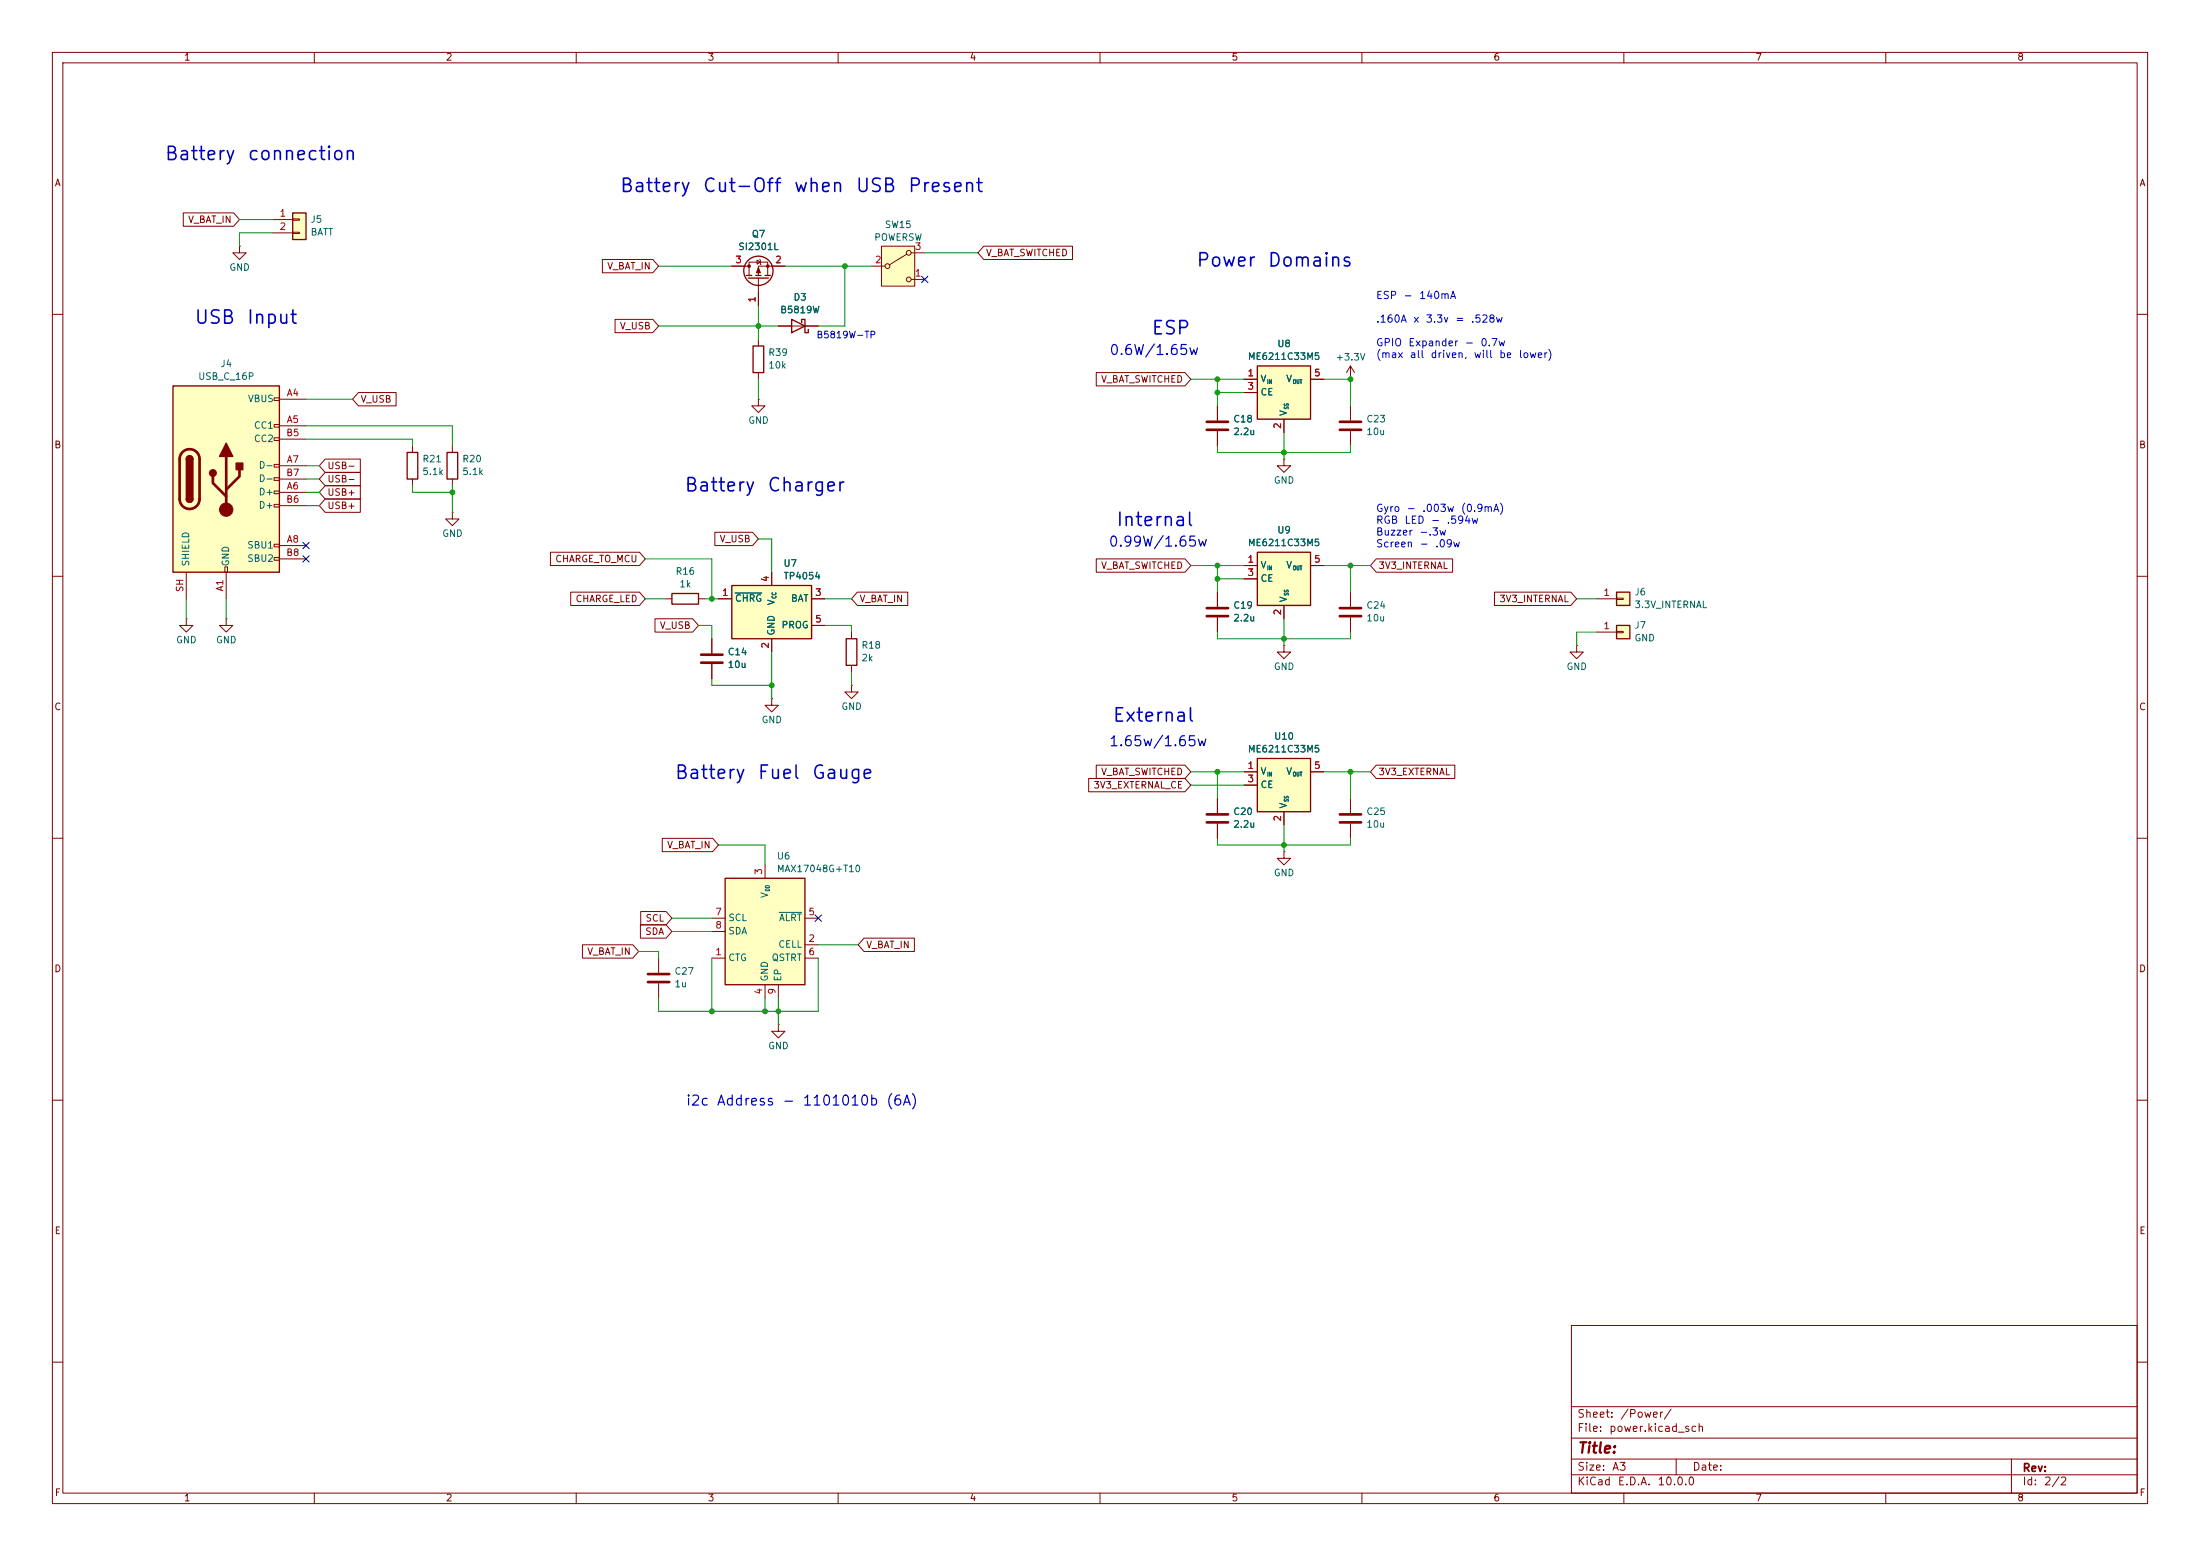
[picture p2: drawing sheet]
<svg xmlns="http://www.w3.org/2000/svg" width="420mm" height="297mm" viewBox="0 0 420 297" stroke-linecap="round" stroke-linejoin="round" font-family="sans-serif">
<g fill="none" stroke="#840000" stroke-width=".19">
<path d="M10 10h400v277h-400zM12 12h396v273h-396zM60 10v2M110 10v2M160 10v2M210 10v2M260 10v2M310 10v2M360 10v2M10 60h2M408 60h2M10 110h2"/>
<path d="M35.6 118.1v1.3h1.2l-1.2 1.3-1.3-1.3h1.3M35.6 118.1h.1M408 110h2M10 160h2M408 160h2M10 210h2M408 210h2M300 253h108v32h-108zM10 260h2M300 278.5h108M300 274.5h108M300 268.5h108"/>
<path d="M320 278.5v3M384 278.5v6.5M408 260h2M60 285v2M110 285v2M160 285v2M210 285v2M260 285v2M300 281.5h108M310 285v2M360 285v2"/>
</g>
<path d="M308.6 119.4h2.5v2.5h-2.5z" fill="#ffffc2"/>
<path d="M308.6 119.4h2.5v2.5h-2.5z" fill="none" stroke="#840000" stroke-width=".25"/>
<path d="M45.7 47v1.3h1.3l-1.3 1.2-1.3-1.2h1.3M45.7 47h.1M257.8 77.5v2.8M245.1 87.6v1.3h1.3l-1.3 1.3-1.3-1.3h1.3M245.1 87.6h.1M257.8 82.3v2.8M135.9 121.9v2.8M135.9 126.7v2.8M304.8 120.7h3.8M308.6 120.5h1.3v.3h-1.3z" fill="none" stroke="#840000" stroke-width=".19"/>
<path d="M255.8 80.5h4M255.8 82h4M133.9 125h4M133.9 126.5h4" fill="none" stroke="#840000" stroke-width=".51"/>
<path d="M55.9 40.6h2.5v5.1h-2.5z" fill="#ffffc2"/>
<path d="M55.9 40.6h2.5v5.1h-2.5z" fill="none" stroke="#840000" stroke-width=".25"/>
<path d="M52.1 41.9h3.8M52.1 44.5h3.8M55.9 41.8h1.2v.2h-1.2zM55.9 44.3h1.2v.3h-1.2z" fill="none" stroke="#840000" stroke-width=".19"/>
<path d="M308.6 113h2.5v2.6h-2.5z" fill="#ffffc2"/>
<path d="M85.3 86.4h2.1v5h-2.1zM308.6 113h2.5v2.6h-2.5z" fill="none" stroke="#840000" stroke-width=".25"/>
<path d="M257.8 72.4h.1M257.8 69.9l-.8 1.2M257.8 69.9l.8 1.2M257.8 69.9v2.5M86.4 85.1v1.3M86.4 91.4v1.3M304.8 114.3h3.8M308.6 114.2h1.3v.2h-1.3zM301 123.2v1.3h1.3l-1.3 1.2-1.3-1.2h1.3M301 123.2h.1" fill="none" stroke="#840000" stroke-width=".19"/>
<path d="M33 73.7h20.3v35.5h-20.3z" fill="#ffffc2"/>
<g fill="none" stroke="#840000" stroke-width=".19">
<path d="M52.3 75.9h1v.6h-1zM53.3 76.2h5.1M52.3 81h1v.5h-1zM52.3 83.6h1v.5h-1zM52.3 88.6h1v.6h-1zM52.3 91.2h1v.5h-1zM52.3 93.7h1v.5h-1zM52.3 96.3h1v.5h-1zM53.3 81.3h5.1M53.3 94h5.1M53.3 88.9h5.1M53.3 83.8h5.1"/>
<path d="M53.3 96.5h5.1M53.3 91.4h5.1M35.6 109.2v5.1M42.9 108.2h.5v1h-.5zM43.2 109.2v5.1M52.3 103.9h1v.5h-1zM52.3 106.4h1v.5h-1zM53.3 104.1h5.1M53.3 106.7h5.1M245.1 162.6v1.2h1.3l-1.3 1.3-1.3-1.3h1.3M245.1 162.6h.1"/>
</g>
<path d="M33 73.7h20.3v35.5h-20.3zM35.6 87.6a.64 .64 0 0 1 .6-.6 .64 .64 0 0 1 .6 .6M35.6 95.3a.64 .64 0 0 0 .6 .6 .64 .64 0 0 0 .6-.6" fill="none" stroke="#840000" stroke-width=".25"/>
<path d="M34.8 86.3a1.9 1.9 0 0 1 2.1-.4 1.9 1.9 0 0 1 1.2 1.7v7.7a1.91 1.91 0 0 1-1.9 1.8 1.91 1.91 0 0 1-1.9-1.8v-7.8l.2-.7zM40.6 90.9v1.3l2.6 2.5M43.2 87.1v10.2M45.7 89.7v1.2l-2.5 2.6" fill="none" stroke="#840000" stroke-width=".51"/>
<g fill="#840000" stroke="#840000" stroke-width=".25">
<path d="M35.6 87.6h1.2v7.7h-1.2z"/>
<path d="M35.7 87.2a.64 .64 0 0 1 .7-.2 .64 .64 0 0 1 .4 .6h-1.2z"/>
<path d="M35.6 95.3h1.2a.64 .64 0 0 1-.6 .6 .64 .64 0 0 1-.6-.6z"/>
<path d="M43.2 84.6l1.2 2.5h-2.5z"/>
<path d="M45.1 88.4h1.3v1.3h-1.3z"/>
<circle cx="40.6" cy="90.3" r=".63"/>
</g>
<circle cx="43.2" cy="97.3" r="1.27" fill="#840000" stroke="#840000" stroke-width=".19"/>
<path d="M240 144.8h10.2v10.1h-10.2z" fill="#ffffc2"/>
<path d="M143.8 66h2v5.1h-2zM240 144.8h10.2v10.1h-10.2z" fill="none" stroke="#840000" stroke-width=".25"/>
<path d="M144.8 76.2v1.3h1.2l-1.2 1.2-1.3-1.2h1.3M144.8 76.2h.1M144.8 64.8v1.2M144.8 71.1v1.3M237.5 147.3h2.5M237.5 149.9h2.5M245.1 154.9v2.6M250.2 147.3h2.5" fill="none" stroke="#840000" stroke-width=".19"/>
<path d="M168.3 47h6.3v7.6h-6.3z" fill="#ffffc2"/>
<g fill="none" stroke="#840000" stroke-width=".19">
<path d="M139.7 50.8h3.3M143 52.6v-2.6h3.6v2.6M144.5 49.7l.7 .3-.7 .4zM144.8 53.1v5.3M145 49.5l.3 1M149.9 50.8h-5.1v1.8M166.4 50.8h2.5M168.3 47h6.3v7.6h-6.3zM173.1 48.5l-3.3 2M174 53.3h2.5M174 48.3h2.5M86.4 97.8v1.3h1.2l-1.2 1.2-1.3-1.2h1.3"/>
<path d="M86.4 97.8h.1M127 114.3h1.3M133.3 114.3h1.3M232.4 152.4v2.8M232.4 157.2v2.8"/>
<circle cx="169.4" cy="50.8" r=".46"/>
<circle cx="173.5" cy="48.3" r=".46"/>
<circle cx="173.5" cy="53.3" r=".46"/>
</g>
<path d="M230.4 155.4h4M230.4 157h4" fill="none" stroke="#840000" stroke-width=".51"/>
<g fill="none" stroke="#840000" stroke-width=".25">
<path d="M142.5 52.6h1M142.9 53.1h3.8M144.3 52.6h1M146 52.6h1.1M128.3 113.3h5v2h-5z"/>
<circle cx="144.8" cy="51.7" r="2.79"/>
</g>
<g fill="#840000" stroke="#840000" stroke-width=".19">
<path d="M144.8 51.1l.4 1h-.8z"/>
<circle cx="143" cy="50.8" r=".25"/>
<circle cx="146.6" cy="50.8" r=".25"/>
</g>
<path d="M139.7 111.8h15.2v10.1h-15.2z" fill="#ffffc2"/>
<path d="M151.1 61l2.6 1.2-2.6 1.3zM153 61.6v-.6h.7v2.5h.6v-.6M139.7 111.8h15.2v10.1h-15.2z" fill="none" stroke="#840000" stroke-width=".25"/>
<path d="M148.6 62.2h7.6M43.2 118.1v1.3h1.2l-1.2 1.3-1.3-1.3h1.3M43.2 118.1h.1M137.2 114.3h2.5M147.3 109.2v2.6M154.9 114.3h2.6M154.9 119.4h2.6M257.8 113v2.8M257.8 117.9v2.8M147.3 121.9v2.6M148.6 195.6v1.3h1.3l-1.3 1.2-1.3-1.2h1.3M148.6 195.6h.1" fill="none" stroke="#840000" stroke-width=".19"/>
<path d="M140.3 113.2h5.1" fill="none" stroke="#006464" stroke-width=".19"/>
<path d="M255.8 116.1h4M255.8 117.6h4" fill="none" stroke="#840000" stroke-width=".51"/>
<path d="M240 105.4h10.2v10.2h-10.2z" fill="#ffffc2"/>
<path d="M77.7 86.4h2.1v5h-2.1zM240 105.4h10.2v10.2h-10.2z" fill="none" stroke="#840000" stroke-width=".25"/>
<path d="M232.4 77.5v2.8M78.7 85.1v1.3M78.7 91.4v1.3M232.4 82.3v2.8M237.5 108h2.5M237.5 110.5h2.5M245.1 115.6v2.5M250.2 108h2.5M162.6 130.8v1.3h1.2l-1.2 1.3-1.3-1.3h1.3M162.6 130.8h.1M125.7 182.9v2.8M125.7 187.7v2.8" fill="none" stroke="#840000" stroke-width=".19"/>
<path d="M230.4 80.5h4M230.4 82h4M123.7 185.9h4.1M123.7 187.5h4.1" fill="none" stroke="#840000" stroke-width=".51"/>
<path d="M138.4 167.6h15.3v20.4h-15.3z" fill="#ffffc2"/>
<path d="M138.4 167.6h15.3v20.4h-15.3z" fill="none" stroke="#840000" stroke-width=".25"/>
<g fill="none" stroke="#840000" stroke-width=".19">
<path d="M232.4 113v2.8M232.4 117.9v2.8M245.1 123.2v1.3h1.3l-1.3 1.2-1.3-1.2h1.3M245.1 123.2h.1M257.8 152.4v2.8M257.8 157.2v2.8M135.9 175.3h2.5M135.9 177.8h2.5M146 165.1v2.5M153.7 175.3h2.5M135.9 182.9h2.5M146 188v2.5"/>
<path d="M148.6 188v2.5M153.7 182.9h2.5M153.7 180.3h2.5"/>
</g>
<path d="M148.7 174.2h4.3" fill="none" stroke="#006464" stroke-width=".19"/>
<path d="M230.4 116.1h4M230.4 117.6h4M255.8 155.4h4M255.8 157h4" fill="none" stroke="#840000" stroke-width=".51"/>
<path d="M240 69.9h10.2v10.1h-10.2z" fill="#ffffc2"/>
<path d="M240 69.9h10.2v10.1h-10.2zM161.5 121.9h2.1v5.1h-2.1z" fill="none" stroke="#840000" stroke-width=".25"/>
<g fill="none" stroke="#840000" stroke-width=".19">
<path d="M35 40.6h9.6l1.1 1.3-1.1 1.3h-9.6zM115 49.5h9.6l1.1 1.3-1.1 1.3h-9.6zM139.7 50.8h2.5M144.8 55.9v2.5M147.3 50.8h2.6M187.8 47h16.9v2.5h-16.9l-1.1-1.2zM68.4 74.9h7.2v2.6h-7.2l-1.1-1.3zM117.4 61h7.2l1.1 1.2-1.1 1.3h-7.2zM148.6 62.2h2.5M153.7 62.2h2.5M209.3 71.1h16.9l1.1 1.3-1.1 1.3h-16.9zM232.4 77.5v2.8"/>
<path d="M237.5 72.4h2.5M237.5 74.9h2.5M250.2 72.4h2.5M62.1 95.2h6.7v2.6h-6.7l-1.1-1.3zM62.1 92.7h6.7v2.6h-6.7l-1.1-1.3zM62.1 90.2h6.7v2.5h-6.7l-1.1-1.3zM62.1 87.6h6.7v2.6h-6.7l-1.1-1.3zM232.4 82.3v2.8M245.1 80v2.6M105.1 105.4h17l1.1 1.3-1.1 1.3h-17zM109 113h13.1l1.1 1.3-1.1 1.3h-13.1zM125 118.1h7.2l1.1 1.3-1.1 1.3h-7.2z"/>
<path d="M136.5 101.6h7.2l1.1 1.3-1.1 1.2h-7.2zM137.2 114.3h2.5M147.3 109.2v2.6M154.9 114.3h2.6M154.9 119.4h2.6M163.7 113h9.6v2.6h-9.6l-1.1-1.3zM209.3 106.7h16.9l1.1 1.3-1.1 1.2h-16.9zM232.4 113v2.8M232.4 117.9v2.8M237.5 108h2.5M237.5 110.5h2.5M245.1 115.6v2.5"/>
<path d="M250.2 108h2.5M262.7 106.7h14.6v2.5h-14.6l-1.1-1.2zM285.3 113h14.6l1.1 1.3-1.1 1.3h-14.6zM135.9 121.9v2.8M135.9 126.7v2.8M147.3 133.4v1.2h1.3l-1.3 1.3-1.3-1.3h1.3M147.3 133.4h.1M147.3 121.9v2.6M162.6 120.7v1.2M162.6 127v1.3M207.8 148.6h18.4l1.1 1.3-1.1 1.2h-18.4zM209.3 146h16.9l1.1 1.3-1.1 1.3h-16.9z"/>
<path d="M232.4 152.4v2.8M232.4 157.2v2.8M237.5 147.3h2.5M237.5 149.9h2.5M245.1 154.9v2.6M250.2 147.3h2.5M262.7 146h15v2.6h-15l-1.1-1.3zM122.3 176.5h4.9l1.1 1.3-1.1 1.3h-4.9zM122.3 174h4.9l1.1 1.3-1.1 1.2h-4.9zM126.4 160h9.6l1.2 1.3-1.2 1.3h-9.6zM164.9 179.1h9.7v2.5h-9.7l-1.1-1.3zM111.2 180.3h9.6l1.1 1.3-1.1 1.3h-9.6z"/>
</g>
<g fill="none" stroke="#009600" stroke-width=".19">
<path d="M45.7 41.9h6.4M52.1 44.5h-6.4v2.5M125.7 50.8h14M144.8 58.4v6.4M149.9 50.8h16.5M161.3 50.8v11.4h-5.1M176.5 48.3h10.2M58.4 76.2h8.9M125.7 62.2h22.9M144.8 72.4v3.8M227.3 72.4h10.2M232.4 72.4v5.1"/>
<path d="M232.4 74.9h5.1M252.7 72.4h5.1v5.1M58.4 91.4h2.6M58.4 96.5h2.6M58.4 83.8h20.3v1.3M58.4 94h2.6M58.4 81.3h28v3.8M58.4 88.9h2.6M78.7 92.7v1.3h7.7M86.4 92.7v5.1M232.4 85.1v1.3h25.4v-1.3M245.1 82.6v5"/>
<path d="M35.6 114.3v3.8M43.2 114.3v3.8M123.2 114.3h3.8M123.2 106.7h12.7v7.6M133.3 119.4h2.6v2.5M134.6 114.3h2.6M144.8 102.9h2.5v6.3M157.5 114.3h5.1M157.5 119.4h5.1v1.3M227.3 108h10.2M232.4 108v5M232.4 110.5h5.1"/>
<path d="M245.1 118.1v5.1M252.7 108h8.9M257.8 108v5M301 114.3h3.8M135.9 129.5v1.3h11.4M147.3 124.5v8.9M162.6 128.3v2.5M232.4 120.7v1.2h25.4v-1.2M304.8 120.7h-3.8v2.5M227.3 147.3h10.2M227.3 149.9h10.2M232.4 147.3v5.1"/>
<path d="M245.1 157.5v5.1M252.7 147.3h8.9M257.8 147.3v5.1M128.3 177.8h7.6M128.3 175.3h7.6M137.2 161.3h8.8v3.8M232.4 160v1.3h25.4v-1.3M121.9 181.6h3.8v1.3M135.9 182.9v10.1M146 190.5v2.5M148.6 190.5v5.1M156.2 182.9v10.1h-30.5v-2.5"/>
<path d="M156.2 180.3h7.6"/>
</g>
<path d="M175.9 52.7l1.2 1.2M177.1 52.7l-1.2 1.2M57.8 106.1l1.2 1.2M57.8 103.5l1.2 1.2M59 106.1l-1.2 1.2M59 103.5l-1.2 1.2M155.6 174.7l1.2 1.2M156.8 174.7l-1.2 1.2" fill="none" stroke="#000084" stroke-width=".19"/>
<path d="M140.3 113.2h5.1" fill="none" stroke="#006464" stroke-width=".19"/>
<g fill="#009600" stroke="#009600" stroke-width=".19">
<circle cx="232.4" cy="147.3" r=".46"/>
<circle cx="245.1" cy="161.3" r=".46"/>
<circle cx="245.1" cy="121.9" r=".46"/>
<circle cx="257.8" cy="147.3" r=".46"/>
<circle cx="232.4" cy="108" r=".46"/>
<circle cx="232.4" cy="110.5" r=".46"/>
<circle cx="147.3" cy="130.8" r=".46"/>
<circle cx="135.9" cy="114.3" r=".46"/>
<circle cx="232.4" cy="72.4" r=".46"/>
<circle cx="257.8" cy="72.4" r=".46"/>
<circle cx="232.4" cy="74.9" r=".46"/>
<circle cx="257.8" cy="108" r=".46"/>
<circle cx="245.1" cy="86.4" r=".46"/>
<circle cx="144.8" cy="62.2" r=".46"/>
<circle cx="86.4" cy="94" r=".46"/>
<circle cx="161.3" cy="50.8" r=".46"/>
<circle cx="148.6" cy="193" r=".46"/>
<circle cx="146" cy="193" r=".46"/>
<circle cx="135.9" cy="193" r=".46"/>
</g>
<g font-size="2.5" fill="#0000c2">
<text x="31.3" y="31.2">Battery</text>
<text x="47.1" y="31.2">connection</text>
<text x="118.2" y="37.3">Battery</text>
<text x="134" y="37.3">Cut-Off</text>
<text x="151.4" y="37.3">when</text>
<text x="163.2" y="37.3">USB</text>
<text x="173.2" y="37.3">Present</text>
<text x="228.2" y="51.5">Power</text>
<text x="241.8" y="51.5">Domains</text>
<text x="37" y="62.5">USB</text>
<text x="47" y="62.5">Input</text>
<text x="219.7" y="64.5">ESP</text>
<text x="130.5" y="94.5">Battery</text>
<text x="146.3" y="94.5">Charger</text>
<text x="212.9" y="101.1">Internal</text>
<text x="212.3" y="138.4">External</text>
<text x="128.7" y="149.3">Battery</text>
<text x="144.5" y="149.3">Fuel</text>
<text x="154.8" y="149.3">Gauge</text>
</g>
<text font-size="2" fill="#840000" x="301" y="277.9">Title:</text>
<g font-size="1.9" fill="#0000c2">
<text x="211.7" y="68.2">0.6W/1.65w</text>
<text x="211.5" y="104.8">0.99W/1.65w</text>
<text x="211.6" y="142.9">1.65w/1.65w</text>
<text x="130.8" y="211.5">i2c</text>
<text x="136.7" y="211.5">Address</text>
<text x="149.2" y="211.5">-</text>
<text x="153.1" y="211.5">1101010b</text>
<text x="169" y="211.5">(6A)</text>
</g>
<g font-size="1.5" fill="#840000">
<text x="301" y="273.7">File:</text>
<text x="301" y="271">Sheet:</text>
<text x="307.1" y="273.7">power.kicad_sch</text>
<text x="309.2" y="271">/Power/</text>
<text x="301" y="281.1">Size:</text>
<text x="307.6" y="281.1">A3</text>
<text x="323" y="281.1">Date:</text>
<text x="386" y="281.3">Rev:</text>
<text x="301" y="283.9">KiCad</text>
<text x="308.7" y="283.9">E.D.A.</text>
<text x="316.3" y="283.9">10.0.0</text>
<text x="386" y="283.9">Id:</text>
<text x="390.1" y="283.9">2/2</text>
</g>
<g font-size="1.4" fill="#0000c2">
<text x="262.6" y="57.4">ESP</text>
<text x="267.8" y="57.4">-</text>
<text x="270.8" y="57.4">140mA</text>
<text x="262.6" y="61.9">.160A</text>
<text x="269.7" y="61.9">x</text>
<text x="272.1" y="61.9">3.3v</text>
<text x="277.7" y="61.9">=</text>
<text x="280.7" y="61.9">.528w</text>
<text x="262.6" y="66.4">GPIO</text>
<text x="262.6" y="68.7">(max</text>
<text x="268.7" y="66.4">Expander</text>
<text x="269" y="68.7">all</text>
<text x="273" y="68.7">driven,</text>
<text x="279.5" y="66.4">-</text>
<text x="281.2" y="68.7">will</text>
<text x="282.5" y="66.4">0.7w</text>
<text x="286.1" y="68.7">be</text>
<text x="289.8" y="68.7">lower)</text>
<text x="262.6" y="98.1">Gyro</text>
<text x="262.6" y="100.3">RGB</text>
<text x="268" y="100.3">LED</text>
<text x="268.4" y="98.1">-</text>
<text x="271.4" y="98.1">.003w</text>
<text x="273.1" y="100.3">-</text>
<text x="276" y="100.3">.594w</text>
<text x="278.8" y="98.1">(0.9mA)</text>
<text x="262.6" y="102.6">Buzzer</text>
<text x="262.6" y="104.8">Screen</text>
<text x="270.8" y="102.6">-.3w</text>
<text x="270.9" y="104.8">-</text>
<text x="273.9" y="104.8">.09w</text>
</g>
<g font-size="1.3" fill="#840000">
<text x="35" y="11.9">1</text>
<text x="85" y="11.9">2</text>
<text x="135" y="11.9">3</text>
<text x="185" y="11.9">4</text>
<text x="235" y="11.9">5</text>
<text x="285" y="11.9">6</text>
<text x="335" y="11.9">7</text>
<text x="385" y="11.9">8</text>
<text x="10.3" y="35.9">A</text>
<text x="408.3" y="35.9">A</text>
<text x="35.8" y="42.9">V_BAT_IN</text>
<text x="115.8" y="51.8">V_BAT_IN</text>
<text x="188.1" y="49.2">V_BAT_SWITCHED</text>
<text x="118.2" y="63.2">V_USB</text>
<text x="68.7" y="77.2">V_USB</text>
<text x="210.1" y="73.3">V_BAT_SWITCHED</text>
<text x="10.3" y="85.9">B</text>
<text x="62.4" y="89.9">USB-</text>
<text x="408.2" y="85.9">B</text>
<text x="62.4" y="94.9">USB+</text>
<text x="62.4" y="92.4">USB-</text>
<text x="62.4" y="97.5">USB+</text>
<text x="105.9" y="107.6">CHARGE_TO_MCU</text>
<text x="137.3" y="103.8">V_USB</text>
<text x="210.1" y="108.9">V_BAT_SWITCHED</text>
<text x="263" y="108.9">3V3_INTERNAL</text>
<text x="109.8" y="115.3">CHARGE_LED</text>
<text x="164" y="115.3">V_BAT_IN</text>
<text x="286.1" y="115.3">3V3_INTERNAL</text>
<text x="125.9" y="120.3">V_USB</text>
<text x="10.3" y="135.9">C</text>
<text x="408.2" y="135.9">C</text>
<text x="210.1" y="148.3">V_BAT_SWITCHED</text>
<text x="263" y="148.3">3V3_EXTERNAL</text>
<text x="208.6" y="150.8">3V3_EXTERNAL_CE</text>
<text x="127.2" y="162.2">V_BAT_IN</text>
<text x="123.1" y="178.8">SDA</text>
<text x="123.1" y="176.2">SCL</text>
<text x="10.3" y="185.9">D</text>
<text x="112" y="182.6">V_BAT_IN</text>
<text x="165.3" y="181.3">V_BAT_IN</text>
<text x="408.2" y="185.9">D</text>
<text x="10.3" y="235.9">E</text>
<text x="408.3" y="235.9">E</text>
<text x="10.3" y="285.9">F</text>
<text x="35" y="286.9">1</text>
<text x="85" y="286.9">2</text>
<text x="135" y="286.9">3</text>
<text x="185" y="286.9">4</text>
<text x="235" y="286.9">5</text>
<text x="285" y="286.9">6</text>
<text x="335" y="286.9">7</text>
<text x="385" y="286.9">8</text>
<text x="408.3" y="285.9">F</text>
</g>
<g font-size="1.3" fill="#a90000">
<text x="53.3" y="41.7">1</text>
<text x="53.3" y="44.2">2</text>
<text x="140.3" y="50.5">3</text>
<text x="147.9" y="50.5">2</text>
<text x="166.9" y="50.5">2</text>
<text x="174.6" y="53.1">1</text>
<text x="174.6" y="48">3</text>
<text x="144.5" y="57.9" transform="rotate(-90 144.5 57.9)">1</text>
<text x="54.6" y="75.9">A4</text>
<text x="238.1" y="72.1">1</text>
<text x="238.1" y="74.7">3</text>
<text x="250.8" y="72.1">5</text>
<text x="54.5" y="83.6">B5</text>
<text x="54.6" y="81">A5</text>
<text x="244.9" y="82" transform="rotate(-90 244.9 82)">2</text>
<text x="54.6" y="88.6">A7</text>
<text x="54.5" y="91.2">B7</text>
<text x="54.6" y="93.7">A6</text>
<text x="54.5" y="96.3">B6</text>
<text x="54.5" y="106.4">B8</text>
<text x="54.6" y="103.9">A8</text>
<text x="238.1" y="107.7">1</text>
<text x="250.8" y="107.7">5</text>
<text x="35.3" y="113.1" transform="rotate(-90 35.3 113.1)">SH</text>
<text x="42.9" y="113" transform="rotate(-90 42.9 113)">A1</text>
<text x="147.1" y="111.2" transform="rotate(-90 147.1 111.2)">4</text>
<text x="238.1" y="110.2">3</text>
<text x="137.7" y="114">1</text>
<text x="155.5" y="114">3</text>
<text x="155.5" y="119.1">5</text>
<text x="244.9" y="117.5" transform="rotate(-90 244.9 117.5)">2</text>
<text x="306" y="114">1</text>
<text x="147.1" y="123.9" transform="rotate(-90 147.1 123.9)">2</text>
<text x="306" y="120.4">1</text>
<text x="238.1" y="147.1">1</text>
<text x="238.1" y="149.6">3</text>
<text x="250.8" y="147.1">5</text>
<text x="244.9" y="156.9" transform="rotate(-90 244.9 156.9)">2</text>
<text x="145.8" y="167.1" transform="rotate(-90 145.8 167.1)">3</text>
<text x="136.5" y="175">7</text>
<text x="136.5" y="177.5">8</text>
<text x="154.2" y="175">5</text>
<text x="136.5" y="182.6">1</text>
<text x="154.2" y="180.1">2</text>
<text x="154.2" y="182.6">6</text>
<text x="145.8" y="189.9" transform="rotate(-90 145.8 189.9)">4</text>
<text x="148.3" y="189.9" transform="rotate(-90 148.3 189.9)">9</text>
</g>
<g font-size="1.3" fill="#006464">
<text x="59.2" y="42.8">J5</text>
<text x="59.2" y="45.3">BATT</text>
<text x="143.4" y="45.6">Q7</text>
<text x="166.8" y="46.3">POWERSW</text>
<text x="168.8" y="43.8">SW15</text>
<text x="43.7" y="52">GND</text>
<text x="140.8" y="48">SI2301L</text>
<text x="151.4" y="57.7">D3</text>
<text x="148.8" y="60.1">B5819W</text>
<text x="42" y="70.4">J4</text>
<text x="146.6" y="70.7">10k</text>
<text x="146.6" y="68.2">R39</text>
<text x="238.1" y="69">ME6211C33M5</text>
<text x="243.7" y="66.6">U8</text>
<text x="254.9" y="69.1">+3.3V</text>
<text x="37.7" y="72.8">USB_C_16P</text>
<text x="47.2" y="77.1">VBUS</text>
<text x="240.5" y="73.3">V</text>
<text x="240.5" y="75.8">CE</text>
<text x="245.4" y="73.3">V</text>
<text x="48.4" y="82.1">CC1</text>
<text x="142.7" y="81.2">GND</text>
<text x="235.3" y="80.9">C18</text>
<text x="235.3" y="83.4">2.2u</text>
<text x="246" y="79.5" transform="rotate(-90 246 79.5)">V</text>
<text x="260.7" y="80.9">C23</text>
<text x="260.7" y="83.4">10u</text>
<text x="48.4" y="84.7">CC2</text>
<text x="49.3" y="89.8">D-</text>
<text x="80.5" y="88.6">R21</text>
<text x="88.1" y="88.6">R20</text>
<text x="49.3" y="94.8">D+</text>
<text x="49.3" y="92.3">D-</text>
<text x="80.5" y="91">5.1k</text>
<text x="88.1" y="91">5.1k</text>
<text x="243.1" y="92.6">GND</text>
<text x="49.3" y="97.4">D+</text>
<text x="47.1" y="105">SBU1</text>
<text x="47.1" y="107.5">SBU2</text>
<text x="84.3" y="102.8">GND</text>
<text x="238.1" y="104.6">ME6211C33M5</text>
<text x="243.7" y="102.1">U9</text>
<text x="36.4" y="108.2" transform="rotate(-90 36.4 108.2)">SHIELD</text>
<text x="44" y="108.2" transform="rotate(-90 44 108.2)">GND</text>
<text x="128.9" y="110">R16</text>
<text x="129.6" y="112.4">1k</text>
<text x="149.5" y="108.5">U7</text>
<text x="149.5" y="110.9">TP4054</text>
<text x="240.5" y="108.8">V</text>
<text x="240.5" y="111.4">CE</text>
<text x="245.4" y="108.8">V</text>
<text x="311.9" y="114">J6</text>
<text x="140.2" y="115.2">CHRG</text>
<text x="148.2" y="115.6" transform="rotate(-90 148.2 115.6)">V</text>
<text x="150.9" y="115.2">BAT</text>
<text x="235.3" y="116.5">C19</text>
<text x="235.3" y="118.9">2.2u</text>
<text x="246" y="115.1" transform="rotate(-90 246 115.1)">V</text>
<text x="260.7" y="116.5">C24</text>
<text x="260.7" y="118.9">10u</text>
<text x="311.9" y="116.4">3.3V_INTERNAL</text>
<text x="33.5" y="123.1">GND</text>
<text x="41.1" y="123.1">GND</text>
<text x="138.8" y="125.4">C14</text>
<text x="148.2" y="121.4" transform="rotate(-90 148.2 121.4)">GND</text>
<text x="149.1" y="120.2">PROG</text>
<text x="164.3" y="124.1">R18</text>
<text x="311.9" y="120.3">J7</text>
<text x="311.9" y="122.7">GND</text>
<text x="138.8" y="127.8">10u</text>
<text x="164.3" y="126.5">2k</text>
<text x="243.1" y="128.2">GND</text>
<text x="299" y="128.2">GND</text>
<text x="160.5" y="135.8">GND</text>
<text x="145.3" y="138.3">GND</text>
<text x="238.1" y="143.9">ME6211C33M5</text>
<text x="243.1" y="141.5">U10</text>
<text x="240.5" y="148.2">V</text>
<text x="245.4" y="148.2">V</text>
<text x="235.3" y="155.9">C20</text>
<text x="240.5" y="150.7">CE</text>
<text x="246" y="154.4" transform="rotate(-90 246 154.4)">V</text>
<text x="260.7" y="155.9">C25</text>
<text x="235.3" y="158.3">2.2u</text>
<text x="260.7" y="158.3">10u</text>
<text x="148.2" y="164.4">U6</text>
<text x="148.2" y="166.8">MAX17048G+T10</text>
<text x="243.1" y="167.6">GND</text>
<text x="146.9" y="171.5" transform="rotate(-90 146.9 171.5)">V</text>
<text x="138.9" y="176.1">SCL</text>
<text x="138.9" y="178.7">SDA</text>
<text x="148.6" y="176.1">ALRT</text>
<text x="138.9" y="183.7">CTG</text>
<text x="147.2" y="183.7">QSTRT</text>
<text x="148.5" y="181.2">CELL</text>
<text x="128.7" y="188.8">1u</text>
<text x="128.7" y="186.3">C27</text>
<text x="146.9" y="187.5" transform="rotate(-90 146.9 187.5)">GND</text>
<text x="149.5" y="187.5" transform="rotate(-90 149.5 187.5)">EP</text>
<text x="146.6" y="200.6">GND</text>
</g>
<text font-size="1.3" fill="#0000c2" x="155.8" y="64.9">B5819W-TP</text>
<g font-size=".8" fill="#006464">
<text x="241.8" y="73.4">IN</text>
<text x="246.7" y="73.4">OUT</text>
<text x="246.2" y="78.2" transform="rotate(-90 246.2 78.2)">SS</text>
<text x="241.8" y="109">IN</text>
<text x="246.2" y="113.8" transform="rotate(-90 246.2 113.8)">SS</text>
<text x="246.7" y="109">OUT</text>
<text x="148.4" y="114.4" transform="rotate(-90 148.4 114.4)">CC</text>
<text x="241.8" y="148.4">IN</text>
<text x="246.7" y="148.4">OUT</text>
<text x="246.2" y="153.1" transform="rotate(-90 246.2 153.1)">SS</text>
<text x="147.1" y="170.2" transform="rotate(-90 147.1 170.2)">DD</text>
</g>
</svg>
